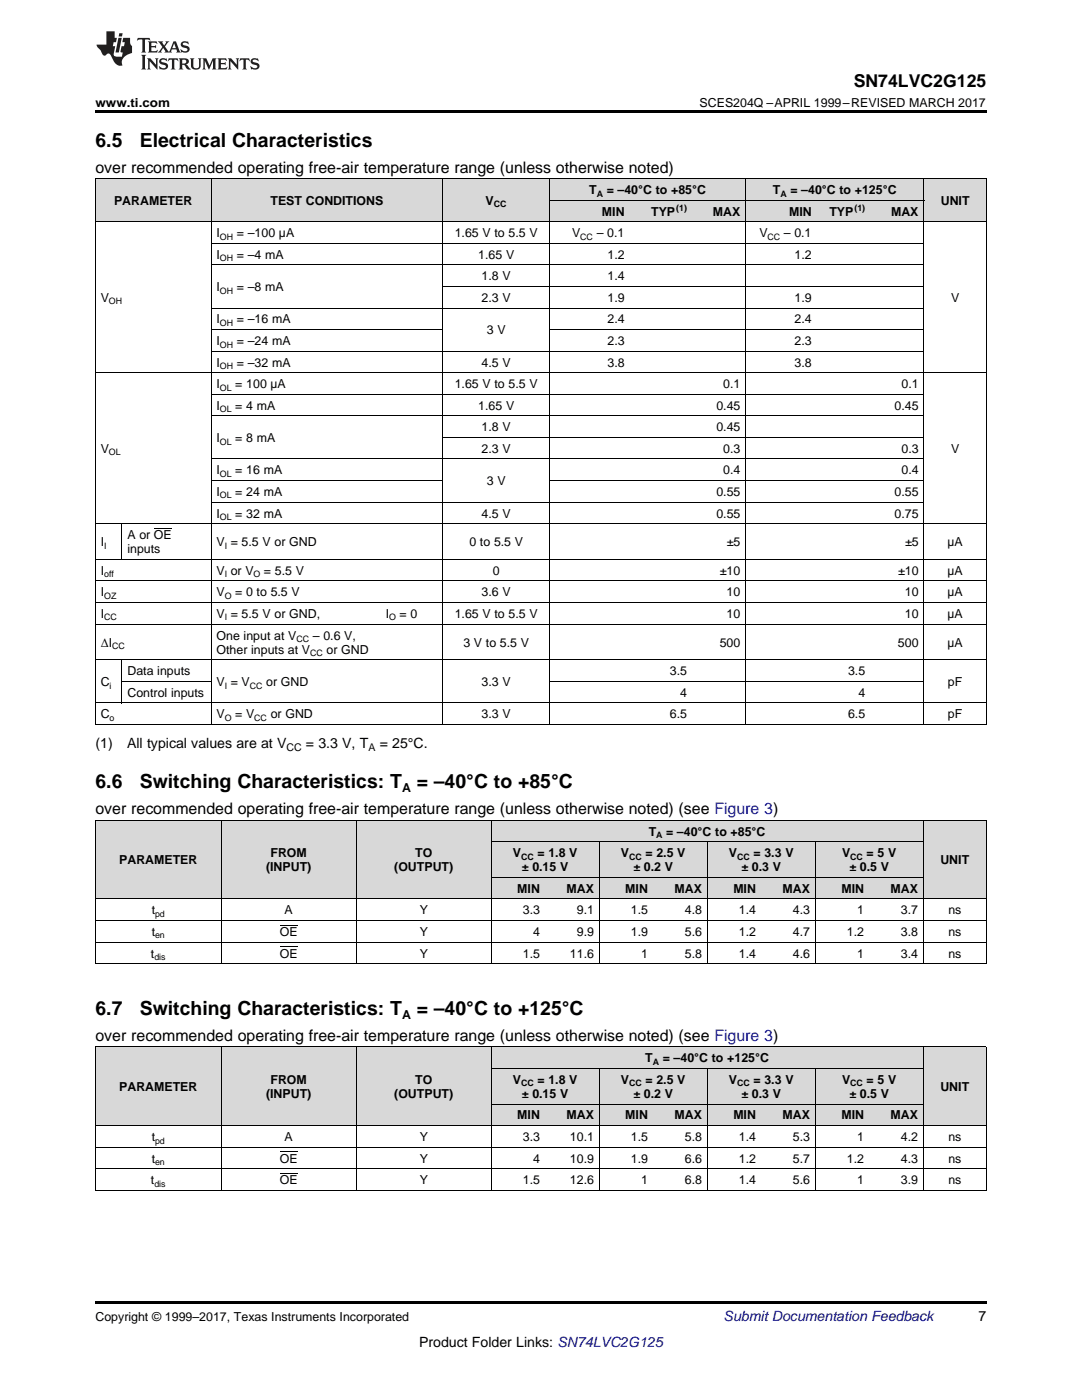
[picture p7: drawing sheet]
<svg xmlns="http://www.w3.org/2000/svg" width="216mm" height="279mm" viewBox="0 0 216 279" stroke-linecap="round" stroke-linejoin="round" font-family="sans-serif">
<g fill="#d8d8d8">
<path d="M19 209h25.2v15.7h-25.2z"/>
<path d="M44.2 209h26.9v15.7h-26.9z"/>
<path d="M71.1 209h26.9v15.7h-26.9z"/>
<path d="M184.3 209h12.5v15.7h-12.5z"/>
<path d="M98 220.4h10.8v4.3h-10.8z"/>
<path d="M108.8 220.4h10.8v4.3h-10.8z"/>
<path d="M119.6 220.4h10.8v4.3h-10.8z"/>
<path d="M130.4 220.4h10.7v4.3h-10.7z"/>
<path d="M141.1 220.4h10.8v4.3h-10.8z"/>
<path d="M151.9 220.4h10.8v4.3h-10.8z"/>
<path d="M162.7 220.4h10.8v4.3h-10.8z"/>
<path d="M173.5 220.4h10.8v4.3h-10.8z"/>
<path d="M98 213.3h10.8v7.1h-10.8z"/>
<path d="M108.8 213.3h10.8v7.1h-10.8z"/>
<path d="M119.6 213.3h10.8v7.1h-10.8z"/>
<path d="M130.4 213.3h10.7v7.1h-10.7z"/>
<path d="M141.1 213.3h10.8v7.1h-10.8z"/>
<path d="M151.9 213.3h10.8v7.1h-10.8z"/>
<path d="M162.7 213.3h10.8v7.1h-10.8z"/>
<path d="M173.5 213.3h10.8v7.1h-10.8z"/>
<path d="M98 209h10.8v4.3h-10.8z"/>
<path d="M108.8 209h10.8v4.3h-10.8z"/>
<path d="M119.6 209h10.8v4.3h-10.8z"/>
<path d="M130.4 209h10.7v4.3h-10.7z"/>
<path d="M141.1 209h10.8v4.3h-10.8z"/>
<path d="M151.9 209h10.8v4.3h-10.8z"/>
<path d="M162.7 209h10.8v4.3h-10.8z"/>
<path d="M173.5 209h10.8v4.3h-10.8z"/>
<path d="M19 163.7h25.2v15.8h-25.2z"/>
<path d="M44.2 163.7h26.9v15.8h-26.9z"/>
<path d="M71.1 163.7h26.9v15.8h-26.9z"/>
<path d="M184.3 163.7h12.5v15.8h-12.5z"/>
<path d="M98 175.2h10.8v4.3h-10.8z"/>
<path d="M108.8 175.2h10.8v4.3h-10.8z"/>
<path d="M119.6 175.2h10.8v4.3h-10.8z"/>
<path d="M130.4 175.2h10.7v4.3h-10.7z"/>
<path d="M141.1 175.2h10.8v4.3h-10.8z"/>
<path d="M151.9 175.2h10.8v4.3h-10.8z"/>
<path d="M162.7 175.2h10.8v4.3h-10.8z"/>
<path d="M173.5 175.2h10.8v4.3h-10.8z"/>
<path d="M98 168h10.8v7.2h-10.8z"/>
<path d="M108.8 168h10.8v7.2h-10.8z"/>
<path d="M119.6 168h10.8v7.2h-10.8z"/>
<path d="M130.4 168h10.7v7.2h-10.7z"/>
<path d="M141.1 168h10.8v7.2h-10.8z"/>
<path d="M151.9 168h10.8v7.2h-10.8z"/>
<path d="M162.7 168h10.8v7.2h-10.8z"/>
<path d="M173.5 168h10.8v7.2h-10.8z"/>
<path d="M98 163.7h10.8v4.3h-10.8z"/>
<path d="M108.8 163.7h10.8v4.3h-10.8z"/>
<path d="M119.6 163.7h10.8v4.3h-10.8z"/>
<path d="M130.4 163.7h10.7v4.3h-10.7z"/>
<path d="M141.1 163.7h10.8v4.3h-10.8z"/>
<path d="M151.9 163.7h10.8v4.3h-10.8z"/>
<path d="M162.7 163.7h10.8v4.3h-10.8z"/>
<path d="M173.5 163.7h10.8v4.3h-10.8z"/>
<path d="M19 35.7h5.4v8.6h-5.4z"/>
<path d="M24.4 35.7h17.8v8.6h-17.8z"/>
<path d="M42.2 35.7h33.7v8.6h-33.7z"/>
<path d="M75.9 35.7h12.5v8.6h-12.5z"/>
<path d="M88.4 35.7h21.3v8.6h-21.3z"/>
<path d="M184.4 35.7h12.4v8.6h-12.4z"/>
<path d="M109.7 40h16v4.3h-16z"/>
<path d="M125.7 40h12.4v4.3h-12.4z"/>
<path d="M138.1 40h10.7v4.3h-10.7z"/>
<path d="M148.8 40h14.3v4.3h-14.3z"/>
<path d="M163.1 40h10.6v4.3h-10.6z"/>
<path d="M173.7 40h10.7v4.3h-10.7z"/>
<path d="M109.7 35.7h16v4.3h-16z"/>
<path d="M125.7 35.7h12.4v4.3h-12.4z"/>
<path d="M138.1 35.7h10.7v4.3h-10.7z"/>
<path d="M148.8 35.7h14.3v4.3h-14.3z"/>
<path d="M163.1 35.7h10.6v4.3h-10.6z"/>
<path d="M173.7 35.7h10.7v4.3h-10.7z"/>
</g>
<g fill="#000">
<path d="M19 22h177.8v.5h-177.8zM19 144.6h.2zM42.1 144.6h.1zM75.8 144.6h.1zM88.3 144.6h.1zM109.6 144.6h.1zM125.6 144.6h.1zM138 144.6h.1zM148.7 144.6h.1zM162.9 144.6h.2zM173.6 144.6h.1zM184.3 144.6h.1z"/>
<path d="M196.7 144.6h.1zM19 192.3l.2 .1zM71 192.3l.1 .1zM97.9 192.3l.1 .1zM108.7 192.3l.1 .1zM119.5 192.3l.1 .1zM130.3 192.3l.1 .1zM141 192.3l.1 .1zM151.8 192.3l.1 .1zM162.6 192.3l.1 .1zM173.4 192.3l.1 .1zM184.1 192.3l.2 .1z"/>
<path d="M196.7 192.3l.1 .1zM19 259.7h177.8v.5h-177.8z"/>
</g>
<g fill="none" stroke="#000" stroke-width=".2">
<path d="M19 35.6l177.8 .1v108.9M19.1 35.7v108.9M42.1 35.7v108.9M88.3 35.7v108.9M109.7 35.7v108.9M109.7 40h74.7M148.8 35.7v108.9M184.3 35.7v108.9M19 44.3h177.8M42.2 52.9h142.2M42.2 48.6h142.2M88.4 57.2h96"/>
<path d="M19 74.4h177.8M42.2 78.7h142.2M42.2 70.1h142.2M42.2 65.8h46.2M42.2 61.5h142.2M109.7 65.8h74.7M42.2 95.9h46.2M42.2 91.6h142.2M42.2 83h142.2M88.4 87.3h96M109.7 95.9h74.7M19 115.9h177.8"/>
<path d="M19 111.6h177.8M19 104.5h177.8M24.3 104.5v7.2M42.2 100.2h142.2M19 131.7h177.8M19 124.5h177.8M19 120.2h177.8M24.3 131.7v8.6M24.4 136h17.8M109.7 136h74.7M19 144.6h177.8M19 140.3h177.8"/>
<path d="M19 179.4h177.8M19 163.7h177.8M19.1 163.7v28.7M44.1 163.7v28.7M71.1 163.7v28.7M98 163.7v28.7M98 175.1h86.2M98 168h86.2M119.5 168v24.4M141.1 168v24.4M162.6 168v24.4M184.2 163.7v28.7"/>
<path d="M196.8 163.7v28.7M19 192.3h177.8M19 188h177.8M19 183.7h177.8M19 208.9h177.8M19.1 209v28.6M44.1 209v28.6M71.1 209v28.6M98 209v28.6M98 213.2h86.2M119.5 213.3v24.3M141.1 213.3v24.3"/>
<path d="M162.6 213.3v24.3M184.2 209v28.6M196.8 209v28.6M19 237.5h177.8M19 233.2h177.8M19 228.9h177.8M19 224.6h177.8M98 220.3h86.2"/>
</g>
<g fill="#231f20">
<path d="M27.5 7.6l-.1 .5 .4-.2h.6v.1v2.1l-.2 .4h1l-.3-.4v-2.1l.1-.1h.5l.5 .2-.2-.5zM29.5 8.3l.2 .3v1.5l-.2 .4h1.8l.2-.6a1.04 1.04 0 0 1-1.3 .2v-.7h.6l.3 .2v-.6l-.3 .2h-.6v-.6l.8-.1 .4 .3-.2-.5zM31.5 8.3l.9 1.1-.9 1.1h.8l-.2-.2 .5-.7 .4 .7-.2 .2h1.5l-.1-.2 .1-.4h.9l.1 .4-.2 .2h1l-.3-.3-.7-1.9h-.5l-.9 2-.8-1 .9-1h-.8l.1 .3-.3 .5-.4-.6 .2-.2zM34.7 8.6l.4 1h-.7zM36.3 8.4a.63 .63 0 0 0-.2 .7 .63 .63 0 0 0 .6 .4l.6 .2 .1 .2a.75 .75 0 0 1-.7 .4 .75 .75 0 0 1-.6-.5l.1 .7 .1-.1a1.11 1.11 0 0 0 1.5-.6 1.13 1.13 0 0 0-1.2-.8l-.1-.4a1.04 1.04 0 0 1 1.2 .2l-.2-.5-.1 .1-.5-.2zM28.2 10.9l.2 .4v2.2l-.2 .4h1l-.3-.4v-2.2l.3-.4zM29.3 11.6l.3 .4v1.5l-.3 .4h.8l-.2-.4v-1.3l1.5 1.7v-1.9l.2-.4h-.7l.2 .4v.9l-1.1-1.3zM32 11.8a.62 .62 0 0 0-.2 .7 .62 .62 0 0 0 .6 .4l.6 .1 .1 .3a.76 .76 0 0 1-.7 .3 .76 .76 0 0 1-.6-.4l.1 .7 .1-.1a1.11 1.11 0 0 0 1.5-.6 1.13 1.13 0 0 0-1.2-.8l-.1-.4a1.04 1.04 0 0 1 1.2 .2l-.2-.6-.1 .1-.5-.1zM33.7 11.6l-.2 .6a.61 .61 0 0 1 .8-.3v1.6l-.2 .4h.9l-.2-.4v-1.6a.63 .63 0 0 1 .8 .3l-.2-.6zM35.6 11.6l.3 .4v1.5l-.3 .4h1l-.2-.2v-.8l.5 .2a.76 .76 0 0 0 1.2 .7l-1-1a.58 .58 0 0 0 .6-.5 .58 .58 0 0 0-.5-.6zM36.4 11.9h.1a.45 .45 0 0 1 .5 .1 .45 .45 0 0 1 .1 .5l-.7 .2zM37.9 11.6l.2 .2a2.17 2.17 0 0 0 .3 1.9 .99 .99 0 0 0 1.6-.6v-1.1l.2-.4h-.7l.2 .2a1.92 1.92 0 0 1-.2 1.8 .6 .6 0 0 1-.9-.5v-1.1l.2-.4zM40.4 11.6l.2 .4v1.5l-.2 .4h.7l-.2-.4v-1.4l.8 1.8 .8-1.8v1.4l-.2 .4h.9l-.2-.4v-1.5l.2-.4h-.8l-.6 1.5-.6-1.5zM43.4 11.6l.2 .4v1.5l-.2 .4h1.8l.2-.6a1.04 1.04 0 0 1-1.3 .1v-.6h.5l.4 .2v-.6l-.4 .2h-.5v-.7h.8l.3 .3-.1-.6zM45.5 11.6l.2 .4v1.5l-.2 .4h.7l-.2-.4v-1.3l1.5 1.7v-1.9l.2-.4h-.7l.2 .4v.9l-1.1-1.3zM47.9 11.6l-.1 .6a.61 .61 0 0 1 .8-.3v1.6l-.3 .4h1l-.3-.4 .1-1.6a.63 .63 0 0 1 .7 .3l-.1-.6zM50.2 11.8a.62 .62 0 0 0-.2 .7 .62 .62 0 0 0 .6 .4l.6 .1 .2 .3a.76 .76 0 0 1-.8 .3 .76 .76 0 0 1-.6-.4l.1 .7 .2-.1a1.11 1.11 0 0 0 1.5-.6 1.13 1.13 0 0 0-1.3-.8l-.1-.4a1.04 1.04 0 0 1 1.2 .2l-.1-.6-.2 .1-.5-.1z"/>
<path d="M21.2 6.3v2.6h-1.9l.1 .4 .7 .9a.91 .91 0 0 0 1 .8 .56 .56 0 0 1 .5-.3 .56 .56 0 0 1 .5 .3l.4 .8a1.53 1.53 0 0 0 1.9 1.2 1.54 1.54 0 0 1 1-2.1l.9-.3v-1.4a1.52 1.52 0 0 1-.3-1.6h-1.4l-.2 .8h.5l-.2 .8h-.4l-.2 1v.2l.4 .1-.2 .8a1.93 1.93 0 0 1-1.6-.3l.3-1.8h-.5l.2-.8h.4l.2-.8h-.4v-1.3zM23.6 7.6l-.6 2.9h.7l.6-2.9zM23.8 6.6l-.1 .7h.6l.2-.7z"/>
</g>
<path d="M30.7 105.4h3.6M55.8 188.9h3.6M55.8 184.6h3.6M55.8 234.2h3.6M55.8 229.9h3.6" fill="none" stroke="#000" stroke-width=".2"/>
<g font-size="3.9">
<text x="19" y="29.3">6.5</text>
<text x="27.9" y="29.3">Electrical Characteristics</text>
<text x="19" y="157.3">6.6</text>
<text x="27.9" y="157.3">Switching Characteristics: T</text>
<text x="83.2" y="157.3">= –40°C to +85°C</text>
<text x="19" y="202.5">6.7</text>
<text x="27.9" y="202.5">Switching Characteristics: T</text>
<text x="83.2" y="202.5">= –40°C to +125°C</text>
</g>
<text font-size="3.5" x="170.4" y="17.3">SN74LVC2G125</text>
<g font-size="3.2">
<text x="19" y="34.4">over recommended operating free-air temperature range (unless otherwise noted)</text>
<text x="19" y="162.5">over recommended operating free-air temperature range (unless otherwise noted) (see Figure 3)</text>
<text x="19" y="207.7">over recommended operating free-air temperature range (unless otherwise noted) (see Figure 3)</text>
</g>
<g font-size="2.8">
<text x="19" y="149.2">(1)</text>
<text x="25.4" y="149.2">All typical values are at V</text>
<text x="61" y="149.2">= 3.3 V, T</text>
<text x="75.8" y="149.2">= 25°C.</text>
<text x="195.3" y="263.6">7</text>
<text x="83.6" y="268.9">Product Folder Links: SN74LVC2G125</text>
</g>
<text font-size="2.8" fill="#0000c8" x="144.4" y="263.6">Submit Documentation Feedback</text>
<g font-size="2.5">
<text x="19" y="21.4">www.ti.com</text>
<text x="139.6" y="21.4">SCES204Q –APRIL 1999–REVISED MARCH 2017</text>
<text x="22.8" y="40.9">PARAMETER</text>
<text x="54" y="40.9">TEST CONDITIONS</text>
<text x="96.9" y="40.9">V</text>
<text x="117.6" y="38.7">T</text>
<text x="121.1" y="38.7">= –40°C to +85°C</text>
<text x="154.2" y="38.7">T</text>
<text x="157.7" y="38.7">= –40°C to +125°C</text>
<text x="187.7" y="40.9">UNIT</text>
<text x="43.2" y="47.3">I</text>
<text x="47.3" y="47.3">= –100 µA</text>
<text x="90.7" y="47.3">1.65 V to 5.5 V</text>
<text x="114.2" y="47.3">V</text>
<text x="119.1" y="47.3">– 0.1</text>
<text x="120.1" y="43">MIN</text>
<text x="129.9" y="43">TYP</text>
<text x="142.2" y="43">MAX</text>
<text x="151.5" y="47.3">V</text>
<text x="156.4" y="47.3">– 0.1</text>
<text x="157.4" y="43">MIN</text>
<text x="165.5" y="43">TYP</text>
<text x="177.8" y="43">MAX</text>
<text x="43.2" y="51.6">I</text>
<text x="47.3" y="51.6">= –4 mA</text>
<text x="95.4" y="51.6">1.65 V</text>
<text x="121.2" y="51.6">1.2</text>
<text x="158.5" y="51.6">1.2</text>
<text x="43.2" y="58.1">I</text>
<text x="47.3" y="58.1">= –8 mA</text>
<text x="96.1" y="56">1.8 V</text>
<text x="121.2" y="56">1.4</text>
<text x="20.1" y="60.3">V</text>
<text x="43.2" y="64.6">I</text>
<text x="47.3" y="64.6">= –16 mA</text>
<text x="96.1" y="60.3">2.3 V</text>
<text x="121.2" y="60.3">1.9</text>
<text x="121.2" y="64.6">2.4</text>
<text x="158.5" y="60.3">1.9</text>
<text x="158.5" y="64.6">2.4</text>
<text x="189.8" y="60.3">V</text>
<text x="43.2" y="68.9">I</text>
<text x="47.3" y="68.9">= –24 mA</text>
<text x="97.2" y="66.7">3 V</text>
<text x="121.2" y="68.9">2.3</text>
<text x="158.5" y="68.9">2.3</text>
<text x="43.2" y="73.2">I</text>
<text x="43.2" y="77.5">I</text>
<text x="47" y="77.5">= 100 µA</text>
<text x="47.3" y="73.2">= –32 mA</text>
<text x="90.7" y="77.5">1.65 V to 5.5 V</text>
<text x="96.1" y="73.2">4.5 V</text>
<text x="121.2" y="73.2">3.8</text>
<text x="144.3" y="77.5">0.1</text>
<text x="158.5" y="73.2">3.8</text>
<text x="179.9" y="77.5">0.1</text>
<text x="43.2" y="81.8">I</text>
<text x="47" y="81.8">= 4 mA</text>
<text x="95.4" y="81.8">1.65 V</text>
<text x="142.9" y="81.8">0.45</text>
<text x="178.5" y="81.8">0.45</text>
<text x="43.2" y="88.2">I</text>
<text x="47" y="88.2">= 8 mA</text>
<text x="96.1" y="86.1">1.8 V</text>
<text x="142.9" y="86.1">0.45</text>
<text x="20.1" y="90.4">V</text>
<text x="43.2" y="94.7">I</text>
<text x="47" y="94.7">= 16 mA</text>
<text x="96.1" y="90.4">2.3 V</text>
<text x="144.3" y="90.4">0.3</text>
<text x="144.3" y="94.7">0.4</text>
<text x="179.9" y="90.4">0.3</text>
<text x="179.9" y="94.7">0.4</text>
<text x="189.8" y="90.4">V</text>
<text x="43.2" y="99">I</text>
<text x="47" y="99">= 24 mA</text>
<text x="97.2" y="96.8">3 V</text>
<text x="142.9" y="99">0.55</text>
<text x="178.5" y="99">0.55</text>
<text x="25.4" y="107.6">A or OE</text>
<text x="43.2" y="103.3">I</text>
<text x="47" y="103.3">= 32 mA</text>
<text x="96.1" y="103.3">4.5 V</text>
<text x="142.9" y="103.3">0.55</text>
<text x="178.5" y="103.3">0.75</text>
<text x="20.1" y="109">I</text>
<text x="25.4" y="110.4">inputs</text>
<text x="43.2" y="109">V = 5.5 V or GND</text>
<text x="93.7" y="109">0 to 5.5 V</text>
<text x="145" y="109">±5</text>
<text x="180.6" y="109">±5</text>
<text x="189.1" y="109">µA</text>
<text x="20.1" y="114.7">I</text>
<text x="20.1" y="119">I</text>
<text x="43.2" y="114.7">V or V</text>
<text x="43.2" y="119">V</text>
<text x="46.9" y="119">= 0 to 5.5 V</text>
<text x="52.7" y="114.7">= 5.5 V</text>
<text x="96.1" y="119">3.6 V</text>
<text x="98.3" y="114.7">0</text>
<text x="143.7" y="114.7">±10</text>
<text x="145" y="119">10</text>
<text x="179.2" y="114.7">±10</text>
<text x="180.6" y="119">10</text>
<text x="189.1" y="114.7">µA</text>
<text x="189.1" y="119">µA</text>
<text x="20.1" y="123.3">I</text>
<text x="43.2" y="123.3">V = 5.5 V or GND,</text>
<text x="77" y="123.3">I</text>
<text x="79.7" y="123.3">= 0</text>
<text x="90.7" y="123.3">1.65 V to 5.5 V</text>
<text x="145" y="123.3">10</text>
<text x="180.6" y="123.3">10</text>
<text x="189.1" y="123.3">µA</text>
<text x="20.1" y="129">ΔI</text>
<text x="43.2" y="127.6">One input at V</text>
<text x="43.2" y="130.5">Other inputs at V</text>
<text x="62.4" y="127.6">– 0.6 V,</text>
<text x="65.2" y="130.5">or GND</text>
<text x="92.5" y="129">3 V to 5.5 V</text>
<text x="143.6" y="129">500</text>
<text x="179.2" y="129">500</text>
<text x="189.1" y="129">µA</text>
<text x="20.1" y="136.9">C</text>
<text x="25.4" y="134.8">Data inputs</text>
<text x="43.2" y="136.9">V = V</text>
<text x="53.1" y="136.9">or GND</text>
<text x="96.1" y="136.9">3.3 V</text>
<text x="133.7" y="134.8">3.5</text>
<text x="169.2" y="134.8">3.5</text>
<text x="189.2" y="136.9">pF</text>
<text x="20.1" y="143.4">C</text>
<text x="25.4" y="139.1">Control inputs</text>
<text x="43.2" y="143.4">V</text>
<text x="46.9" y="143.4">= V</text>
<text x="54" y="143.4">or GND</text>
<text x="96.1" y="143.4">3.3 V</text>
<text x="133.7" y="143.4">6.5</text>
<text x="135.7" y="139.1">4</text>
<text x="169.2" y="143.4">6.5</text>
<text x="171.3" y="139.1">4</text>
<text x="189.2" y="143.4">pF</text>
<text x="80.2" y="158.1">A</text>
<text x="129.4" y="166.8">T</text>
<text x="132.9" y="166.8">= –40°C to +85°C</text>
<text x="23.8" y="172.5">PARAMETER</text>
<text x="53.1" y="173.9">(INPUT)</text>
<text x="54" y="171.1">FROM</text>
<text x="78.7" y="173.9">(OUTPUT)</text>
<text x="82.9" y="171.1">TO</text>
<text x="102.3" y="171.1">V</text>
<text x="104.1" y="173.9">± 0.15 V</text>
<text x="107.2" y="171.1">=</text>
<text x="109.4" y="171.1">1.8 V</text>
<text x="123.9" y="171.1">V</text>
<text x="126.4" y="173.9">± 0.2 V</text>
<text x="128.8" y="171.1">=</text>
<text x="131" y="171.1">2.5 V</text>
<text x="145.5" y="171.1">V</text>
<text x="148" y="173.9">± 0.3 V</text>
<text x="150.4" y="171.1">=</text>
<text x="152.5" y="171.1">3.3 V</text>
<text x="168" y="171.1">V</text>
<text x="169.5" y="173.9">± 0.5 V</text>
<text x="172.9" y="171.1">= 5 V</text>
<text x="187.6" y="172.5">UNIT</text>
<text x="103.2" y="178.2">MIN</text>
<text x="113" y="178.2">MAX</text>
<text x="124.8" y="178.2">MIN</text>
<text x="134.6" y="178.2">MAX</text>
<text x="146.3" y="178.2">MIN</text>
<text x="156.1" y="178.2">MAX</text>
<text x="167.9" y="178.2">MIN</text>
<text x="177.7" y="178.2">MAX</text>
<text x="30.3" y="182.5">t</text>
<text x="56.8" y="182.5">A</text>
<text x="83.7" y="182.5">Y</text>
<text x="104.3" y="182.5">3.3</text>
<text x="115.1" y="182.5">9.1</text>
<text x="125.9" y="182.5">1.5</text>
<text x="136.7" y="182.5">4.8</text>
<text x="147.4" y="182.5">1.4</text>
<text x="158.2" y="182.5">4.3</text>
<text x="171" y="182.5">1</text>
<text x="179.8" y="182.5">3.7</text>
<text x="189.2" y="182.5">ns</text>
<text x="30.1" y="191.1">t</text>
<text x="30.3" y="186.8">t</text>
<text x="55.8" y="186.8">OE</text>
<text x="55.8" y="191.1">OE</text>
<text x="83.7" y="186.8">Y</text>
<text x="83.7" y="191.1">Y</text>
<text x="104.3" y="191.1">1.5</text>
<text x="106.4" y="186.8">4</text>
<text x="113.7" y="191.1">11.6</text>
<text x="115.1" y="186.8">9.9</text>
<text x="125.9" y="186.8">1.9</text>
<text x="127.9" y="191.1">1</text>
<text x="136.7" y="186.8">5.6</text>
<text x="136.7" y="191.1">5.8</text>
<text x="147.4" y="186.8">1.2</text>
<text x="147.4" y="191.1">1.4</text>
<text x="158.2" y="186.8">4.7</text>
<text x="158.2" y="191.1">4.6</text>
<text x="169" y="186.8">1.2</text>
<text x="171" y="191.1">1</text>
<text x="179.8" y="186.8">3.8</text>
<text x="179.8" y="191.1">3.4</text>
<text x="189.2" y="186.8">ns</text>
<text x="189.2" y="191.1">ns</text>
<text x="80.2" y="203.3">A</text>
<text x="128.8" y="212">T</text>
<text x="132.3" y="212">= –40°C</text>
<text x="142" y="212">to +125°C</text>
<text x="23.8" y="217.7">PARAMETER</text>
<text x="53.1" y="219.1">(INPUT)</text>
<text x="54" y="216.3">FROM</text>
<text x="78.7" y="219.1">(OUTPUT)</text>
<text x="82.9" y="216.3">TO</text>
<text x="102.3" y="216.3">V</text>
<text x="104.1" y="219.1">± 0.15 V</text>
<text x="107.2" y="216.3">=</text>
<text x="109.4" y="216.3">1.8 V</text>
<text x="123.9" y="216.3">V</text>
<text x="126.4" y="219.1">± 0.2 V</text>
<text x="128.8" y="216.3">=</text>
<text x="131" y="216.3">2.5 V</text>
<text x="145.5" y="216.3">V</text>
<text x="148" y="219.1">± 0.3 V</text>
<text x="150.4" y="216.3">=</text>
<text x="152.5" y="216.3">3.3 V</text>
<text x="168" y="216.3">V</text>
<text x="169.5" y="219.1">± 0.5 V</text>
<text x="172.9" y="216.3">= 5 V</text>
<text x="187.6" y="217.7">UNIT</text>
<text x="30.3" y="227.7">t</text>
<text x="56.8" y="227.7">A</text>
<text x="83.7" y="227.7">Y</text>
<text x="103.2" y="223.4">MIN</text>
<text x="104.3" y="227.7">3.3</text>
<text x="113" y="223.4">MAX</text>
<text x="113.7" y="227.7">10.1</text>
<text x="124.8" y="223.4">MIN</text>
<text x="125.9" y="227.7">1.5</text>
<text x="134.6" y="223.4">MAX</text>
<text x="136.7" y="227.7">5.8</text>
<text x="146.3" y="223.4">MIN</text>
<text x="147.4" y="227.7">1.4</text>
<text x="156.1" y="223.4">MAX</text>
<text x="158.2" y="227.7">5.3</text>
<text x="167.9" y="223.4">MIN</text>
<text x="171" y="227.7">1</text>
<text x="177.7" y="223.4">MAX</text>
<text x="179.8" y="227.7">4.2</text>
<text x="189.2" y="227.7">ns</text>
<text x="30.3" y="232">t</text>
<text x="55.8" y="232">OE</text>
<text x="83.7" y="232">Y</text>
<text x="106.4" y="232">4</text>
<text x="113.7" y="232">10.9</text>
<text x="125.9" y="232">1.9</text>
<text x="136.7" y="232">6.6</text>
<text x="147.4" y="232">1.2</text>
<text x="158.2" y="232">5.7</text>
<text x="169" y="232">1.2</text>
<text x="179.8" y="232">4.3</text>
<text x="189.2" y="232">ns</text>
<text x="30.1" y="236.3">t</text>
<text x="55.8" y="236.3">OE</text>
<text x="83.7" y="236.3">Y</text>
<text x="104.3" y="236.3">1.5</text>
<text x="113.7" y="236.3">12.6</text>
<text x="127.9" y="236.3">1</text>
<text x="136.7" y="236.3">6.8</text>
<text x="147.4" y="236.3">1.4</text>
<text x="158.2" y="236.3">5.6</text>
<text x="171" y="236.3">1</text>
<text x="179.8" y="236.3">3.9</text>
<text x="189.2" y="236.3">ns</text>
<text x="19" y="263.6">Copyright © 1999–2017, Texas Instruments Incorporated</text>
</g>
<g font-size="2.1">
<text x="57.1" y="149.8">CC</text>
<text x="73.5" y="149.8">A</text>
</g>
<g font-size="1.8">
<text x="98.5" y="41.4">CC</text>
<text x="119.1" y="39.2">A</text>
<text x="155.7" y="39.2">A</text>
<text x="43.9" y="47.8">OH</text>
<text x="115.8" y="47.8">CC</text>
<text x="134.9" y="42.1">(1)</text>
<text x="153.1" y="47.8">CC</text>
<text x="170.5" y="42.1">(1)</text>
<text x="43.9" y="52.1">OH</text>
<text x="43.9" y="58.6">OH</text>
<text x="21.7" y="60.7">OH</text>
<text x="43.9" y="65.1">OH</text>
<text x="43.9" y="69.4">OH</text>
<text x="43.9" y="73.7">OH</text>
<text x="43.9" y="78">OL</text>
<text x="43.9" y="82.3">OL</text>
<text x="43.9" y="88.7">OL</text>
<text x="21.7" y="90.9">OL</text>
<text x="43.9" y="95.2">OL</text>
<text x="43.9" y="99.5">OL</text>
<text x="43.9" y="103.8">OL</text>
<text x="20.8" y="109.5">I</text>
<text x="44.8" y="109.5">I</text>
<text x="20.8" y="115.2">off</text>
<text x="20.8" y="119.5">OZ</text>
<text x="44.8" y="115.2">I</text>
<text x="44.8" y="119.5">O</text>
<text x="50.6" y="115.2">O</text>
<text x="20.8" y="123.8">CC</text>
<text x="44.8" y="123.8">I</text>
<text x="77.6" y="123.8">O</text>
<text x="22.4" y="129.5">CC</text>
<text x="59.2" y="128.1">CC</text>
<text x="61.9" y="131">CC</text>
<text x="21.9" y="137.4">i</text>
<text x="44.8" y="137.4">I</text>
<text x="49.8" y="137.4">CC</text>
<text x="21.9" y="143.9">o</text>
<text x="44.8" y="143.9">O</text>
<text x="50.7" y="143.9">CC</text>
<text x="130.9" y="167.3">A</text>
<text x="104" y="171.6">CC</text>
<text x="125.5" y="171.6">CC</text>
<text x="147.1" y="171.6">CC</text>
<text x="169.7" y="171.6">CC</text>
<text x="30.9" y="183">pd</text>
<text x="30.8" y="191.6">dis</text>
<text x="30.9" y="187.3">en</text>
<text x="130.2" y="212.5">A</text>
<text x="104" y="216.8">CC</text>
<text x="125.5" y="216.8">CC</text>
<text x="147.1" y="216.8">CC</text>
<text x="169.7" y="216.8">CC</text>
<text x="30.9" y="228.2">pd</text>
<text x="30.9" y="232.5">en</text>
<text x="30.8" y="236.8">dis</text>
</g>
</svg>
